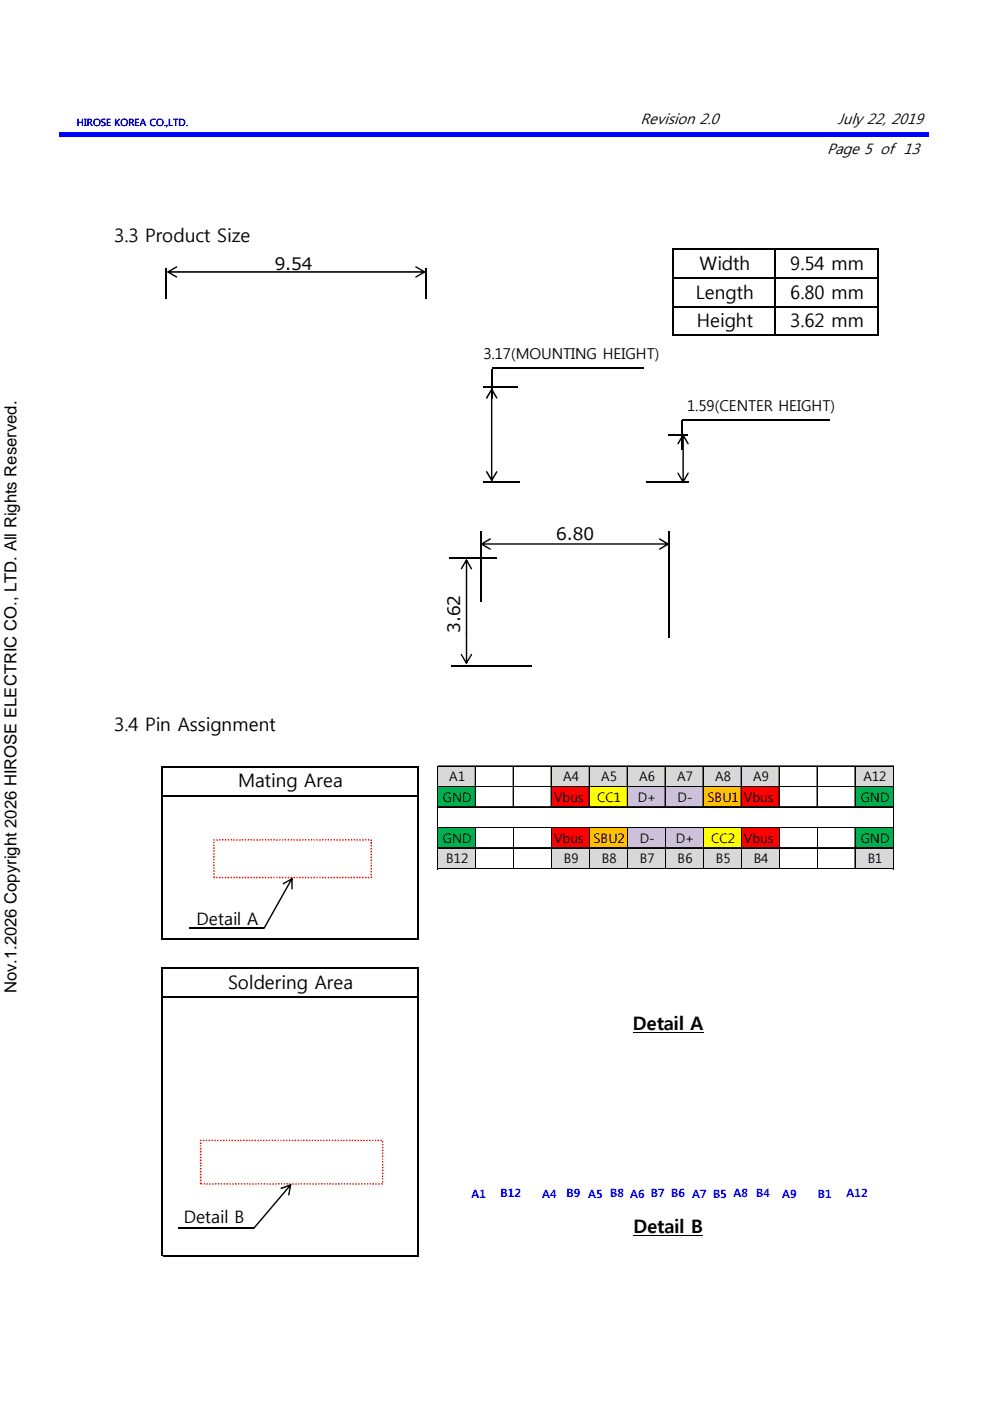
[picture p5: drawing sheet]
<svg xmlns="http://www.w3.org/2000/svg" width="210mm" height="297mm" viewBox="0 0 210 297" stroke-linecap="round" stroke-linejoin="round" font-family="sans-serif">
<path d="M142.7 52.7v18.5M164.4 53v18.2M186.1 53v18.2" fill="none" stroke="#000" stroke-width=".3"/>
<path d="M12.7 28h184.2v.9h-184.2z" fill="#00f"/>
<g fill="none" stroke="#000" stroke-width=".3">
<path d="M35.3 57v6.4M90.3 57v6.4M142.9 52.8h43.3M142.9 58.9h43.3M104.3 78.3v6.2M104.3 78h32.2M142.9 65h43.3M142.9 71.1h43.3M102.5 82.1h7.4M141.6 92.2h4.2M144.7 89.2v6.2M95.2 118.2h10.2"/>
<path d="M102.1 112.7v14.9M137 102.2h9.1M34.4 162.4v36.9M34.5 162.6h54.2M34.5 168.7h54.2M88.5 162.7v36.6M34.5 199.2h54.2M34.4 205.1v61.3M34.5 205.3h54.2M34.5 211.3h54.2M88.5 205.4v61M34.5 266.2h54.2"/>
</g>
<g fill="#000">
<path d="M35.6 57.5h54.4v.3h-54.4zM35.3 57.7l2-1.2h.2v.2l-1.8 1.1v-.3l1.8 1.1v.3zM88.1 56.5h.2l2 1.2-2.1 1.2-.1-.3 1.9-1.1v.3l-1.9-1.1z"/>
<path d="M102.1 115.2h39.6v.3h-39.6zM101.8 115.4l2-1.3 .3 .1-.1 .2-1.8 1.1v-.3l1.8 1.1v.2zM139.8 114.1l2.2 1.3-2.2 1.1v-.2l1.8-1.1v.3l-1.8-1.1z"/>
<path d="M104.1 82.5h.3v19.4h-.3zM104.3 82.3l1.2 2.1-.3 .1-1.1-1.9h.3l-1.1 1.9h-.2l-.1-.2zM103 100l.3-.1 1.1 1.9h-.3l1.1-1.9 .3 .1-1.2 2.1z"/>
<path d="M144.7 92.2h.3v9.9h-.3zM144.8 91.9l1.2 2.1v.2l-.2-.1-1.1-1.8h.2l-1 1.8h-.3zM143.7 100.2l.2 .1 1 1.8h-.2l1.1-1.8h.2l-1.2 2.2-1.2-2.1z"/>
<path d="M98.8 118.7h.3v15.6h-.3zM98.9 118.4l1.2 2.2h-.3l-1-1.8h.2l-1 1.8-.3 .1v-.2zM97.7 134.3h2.4z"/>
</g>
<path d="M144.7 89h31.3M102.5 102.2h7.7M141.9 112.6v21.7" fill="none" stroke="#000" stroke-width=".34"/>
<path d="M45.2 185.8h.3v.3h-.3zM45.2 185.1h.3v.4h-.3zM45.2 184.5h.3v.3h-.3zM45.2 183.9h.3v.3h-.3zM45.2 183.3h.3v.3h-.3zM45.2 182.7h.3v.3h-.3zM45.2 182.1h.3v.3h-.3zM45.2 181.5h.3v.3h-.3zM45.2 180.9h.3v.3h-.3zM45.2 180.3h.3v.3h-.3zM45.2 179.7h.3v.3h-.3zM45.2 179.1h.3v.3h-.3zM45.2 178.5h.3v.3h-.3zM45.2 178l.4-.1v.3h-.3l.2-.1v.1h-.3zM45.8 177.9h.3v.3h-.3zM46.4 177.9h.3v.3h-.3zM47.1 177.9h.3v.3h-.3zM47.7 177.9h.3v.3h-.3zM48.3 177.9h.3v.3h-.3zM48.9 177.9h.3v.3h-.3zM49.5 177.9h.3v.3h-.3zM50.1 177.9h.3v.3h-.3zM50.7 177.9h.3v.3h-.3zM51.3 177.9h.3v.3h-.3zM51.9 177.9h.3v.3h-.3zM52.5 177.9h.3v.3h-.3zM53.1 177.9h.3v.3h-.3zM53.7 177.9h.3v.3h-.3zM54.4 177.9h.3v.3h-.3zM54.9 177.9h.3v.3h-.3zM55.5 177.9h.3v.3h-.3zM56.2 177.9h.3v.3h-.3zM56.8 177.9h.3v.3h-.3zM57.4 177.9h.3v.3h-.3zM58 177.9h.3v.3h-.3zM58.6 177.9h.3v.3h-.3zM59.2 177.9h.3v.3h-.3zM59.8 177.9h.3v.3h-.3zM60.4 177.9h.3v.3h-.3zM61 177.9h.3v.3h-.3zM61.6 177.9h.3v.3h-.3zM62.2 177.9h.3v.3h-.3zM62.8 177.9h.3v.3h-.3zM63.5 177.9h.3v.3h-.3zM64.1 177.9h.2v.3h-.2zM64.6 177.9h.3v.3h-.3zM65.3 177.9h.3v.3h-.3zM65.9 177.9h.3v.3h-.3zM66.5 177.9h.3v.3h-.3zM67.1 177.9h.3v.3h-.3zM67.7 177.9h.3v.3h-.3zM68.3 177.9h.3v.3h-.3zM68.9 177.9h.3v.3h-.3zM69.5 177.9h.3v.3h-.3zM70.1 177.9h.3v.3h-.3zM70.7 177.9h.3v.3h-.3zM71.3 177.9h.3v.3h-.3zM71.9 177.9h.3v.3h-.3zM72.6 177.9h.3v.3h-.3zM73.2 177.9h.2v.3h-.2zM73.7 177.9h.3v.3h-.3zM74.4 177.9h.3v.3h-.3zM75 177.9h.3v.3h-.3zM75.6 177.9h.3v.3h-.3zM76.2 177.9h.3v.3h-.3zM76.8 177.9h.3v.3h-.3zM77.4 177.9h.3v.3h-.3zM78 177.9h.3v.3h-.3zM78.6 177.9l.2 .1 .1 .3h-.3v-.2l.1 .1zM78.6 178.6h.3v.3h-.3zM78.6 179.2h.3v.3h-.3zM78.6 179.8h.3v.3h-.3zM78.6 180.4h.3v.3h-.3zM78.6 181h.3v.3h-.3zM78.6 181.6h.3v.3h-.3zM78.6 182.2h.3v.3h-.3zM78.6 182.8h.3v.3h-.3zM78.6 183.4h.3v.3h-.3zM78.6 184h.3v.4h-.3zM78.6 184.7h.3v.3h-.3zM78.6 185.3h.3v.2h-.3zM78.6 185.8h.3l-.1 .4h-.2l.1-.3-.1 .2zM78 185.9h.3v.3h-.3zM77.4 185.9h.3v.3h-.3zM76.8 185.9h.3v.3h-.3zM76.2 185.9h.3v.3h-.3zM75.6 185.9h.3v.3h-.3zM75 185.9h.3v.3h-.3zM74.3 185.9h.3v.3h-.3zM73.7 185.9h.3v.3h-.3zM73.2 185.9h.2v.3h-.2zM72.5 185.9h.3v.3h-.3zM71.9 185.9h.3v.3h-.3zM71.3 185.9h.3v.3h-.3zM70.7 185.9h.3v.3h-.3zM70.1 185.9h.3v.3h-.3zM69.5 185.9h.3v.3h-.3zM68.9 185.9h.3v.3h-.3zM68.3 185.9h.3v.3h-.3zM67.7 185.9h.3v.3h-.3zM67.1 185.9h.3v.3h-.3zM66.5 185.9h.3v.3h-.3zM65.9 185.9h.3v.3h-.3zM65.2 185.9h.3v.3h-.3zM64.6 185.9h.3v.3h-.3zM64.1 185.9h.2v.3h-.2zM63.4 185.9h.3v.3h-.3zM62.8 185.9h.3v.3h-.3zM62.2 185.9h.3v.3h-.3zM61.6 185.9h.3v.3h-.3zM61 185.9h.3v.3h-.3zM60.4 185.9h.3v.3h-.3zM59.8 185.9h.3v.3h-.3zM59.2 185.9h.3v.3h-.3zM58.6 185.9h.3v.3h-.3zM58 185.9h.3v.3h-.3zM57.4 185.9h.3v.3h-.3zM56.8 185.9h.3v.3h-.3zM56.1 185.9h.3v.3h-.3zM55.5 185.9h.3v.3h-.3zM54.9 185.9h.3v.3h-.3zM54.3 185.9h.3v.3h-.3zM53.7 185.9h.3v.3h-.3zM53.1 185.9h.3v.3h-.3zM52.5 185.9h.3v.3h-.3zM51.9 185.9h.3v.3h-.3zM51.3 185.9h.3v.3h-.3zM50.7 185.9h.3v.3h-.3zM50.1 185.9h.3v.3h-.3zM49.5 185.9h.3v.3h-.3zM48.9 185.9h.2v.3h-.2zM48.3 185.9h.3v.3h-.3zM47.7 185.9h.3v.3h-.3zM47 185.9h.3v.3h-.3zM46.4 185.9h.3v.3h-.3zM45.8 185.9h.3v.3h-.3zM45.3 185.9h.2v.3h-.2z" fill="#f00"/>
<path d="M61.8 186.2l.2 .2-5.9 10.5-.3-.1zM60 187.2l2.1-1.1-.1 2.4-.2-.1v-2.1l.2 .1-1.8 1.1h-.3z" fill="#000"/>
<path d="M40.1 196.8h15.9" fill="none" stroke="#000" stroke-width=".3"/>
<path d="M42.4 250.7h.3v.3h-.3zM42.4 250.1h.3v.3h-.3zM42.4 249.5h.3v.3h-.3zM42.4 248.9h.3v.3h-.3zM42.4 248.3h.3v.3h-.3zM42.4 247.6h.3v.4h-.3zM42.4 247.1h.3v.3h-.3zM42.4 246.5h.3v.3h-.3zM42.4 245.8h.3v.4h-.3zM42.4 245.2h.3v.3h-.3zM42.4 244.6h.3v.3h-.3zM42.4 244h.3v.3h-.3zM42.4 243.4h.3v.3h-.3zM42.4 242.8h.3v.3h-.3zM42.4 242.2h.3v.3h-.3zM42.4 241.7l.3-.1v.3h-.2l.2-.1-.3 .1zM43.1 241.6h.2v.3h-.2zM43.6 241.6h.3v.3h-.3zM44.2 241.6h.3v.3h-.3zM44.9 241.6h.3v.3h-.3zM45.5 241.6h.3v.3h-.3zM46.1 241.6h.3v.3h-.3zM46.7 241.6h.3v.3h-.3zM47.3 241.6h.3v.3h-.3zM47.9 241.6h.3v.3h-.3zM48.5 241.6h.3v.3h-.3zM49.1 241.6h.3v.3h-.3zM49.7 241.6h.3v.3h-.3zM50.3 241.6h.3v.3h-.3zM50.9 241.6h.3v.3h-.3zM51.5 241.6h.3v.3h-.3zM52.2 241.6h.3v.3h-.3zM52.7 241.6h.3v.3h-.3zM53.3 241.6h.3v.3h-.3zM54 241.6h.3v.3h-.3zM54.6 241.6h.3v.3h-.3zM55.2 241.6h.3v.3h-.3zM55.8 241.6h.3v.3h-.3zM56.4 241.6h.3v.3h-.3zM57 241.6h.3v.3h-.3zM57.6 241.6h.3v.3h-.3zM58.2 241.6h.3v.3h-.3zM58.8 241.6h.3v.3h-.3zM59.4 241.6h.3v.3h-.3zM60 241.6h.3v.3h-.3zM60.6 241.6h.3v.3h-.3zM61.3 241.6h.3v.3h-.3zM61.8 241.6h.3v.3h-.3zM62.4 241.6h.3v.3h-.3zM63.1 241.6h.3v.3h-.3zM63.7 241.6h.3v.3h-.3zM64.3 241.6h.3v.3h-.3zM64.9 241.6h.3v.3h-.3zM65.5 241.6h.3v.3h-.3zM66.1 241.6h.3v.3h-.3zM66.7 241.6h.3v.3h-.3zM67.3 241.6h.3v.3h-.3zM67.9 241.6h.3v.3h-.3zM68.5 241.6h.3v.3h-.3zM69.1 241.6h.3v.3h-.3zM69.7 241.6h.3v.3h-.3zM70.4 241.6h.3v.3h-.3zM71 241.6h.2v.3h-.2zM71.5 241.6h.3v.3h-.3zM72.2 241.6h.3v.3h-.3zM72.8 241.6h.3v.3h-.3zM73.4 241.6h.3v.3h-.3zM74 241.6h.3v.3h-.3zM74.6 241.6h.3v.3h-.3zM75.2 241.6h.3v.3h-.3zM75.8 241.6h.3v.3h-.3zM76.4 241.6h.3v.3h-.3zM77 241.6h.3v.3h-.3zM77.6 241.6h.3v.3h-.3zM78.2 241.6h.3v.3h-.3zM78.8 241.6h.3v.3h-.3zM79.5 241.6h.3v.3h-.3zM80.1 241.6h.2v.3h-.2zM80.6 241.6h.3v.3h-.3zM81 241.9h.3v.3h-.3zM81 242.5h.3v.3h-.3zM81 243.2h.3v.3h-.3zM81 243.8h.3v.3h-.3zM81 244.3h.3v.3h-.3zM81 245h.3v.3h-.3zM81 245.6h.3v.3h-.3zM81 246.2h.3v.3h-.3zM81 246.8h.3v.3h-.3zM81 247.4h.3v.3h-.3zM81 248h.3v.3h-.3zM81 248.6h.3v.3h-.3zM81 249.2h.3v.3h-.3zM81 249.8h.3v.3h-.3zM81 250.4h.3v.3h-.3zM80.8 250.9h.3v.3h-.3zM80.2 250.9h.3v.3h-.3zM79.6 250.9h.3v.3h-.3zM79 250.9h.3v.3h-.3zM78.4 250.9h.3v.3h-.3zM77.8 250.9h.3v.3h-.3zM77.1 250.9h.4v.3h-.4zM76.5 250.9h.3v.3h-.3zM75.9 250.9h.3v.3h-.3zM75.3 250.9h.3v.3h-.3zM74.7 250.9h.3v.3h-.3zM74.1 250.9h.3v.3h-.3zM73.5 250.9h.3v.3h-.3zM72.9 250.9h.3v.3h-.3zM72.3 250.9h.3v.3h-.3zM71.7 250.9h.3v.3h-.3zM71.1 250.9h.3v.3h-.3zM70.5 250.9h.3v.3h-.3zM69.8 250.9h.4v.3h-.4zM69.3 250.9h.3v.3h-.3zM68.7 250.9h.3v.3h-.3zM68 250.9h.4v.3h-.4zM67.4 250.9h.3v.3h-.3zM66.8 250.9h.3v.3h-.3zM66.2 250.9h.3v.3h-.3zM65.6 250.9h.3v.3h-.3zM65 250.9h.3v.3h-.3zM64.4 250.9h.3v.3h-.3zM63.8 250.9h.3v.3h-.3zM63.2 250.9h.3v.3h-.3zM62.6 250.9h.3v.3h-.3zM62 250.9h.3v.3h-.3zM61.4 250.9h.3v.3h-.3zM60.7 250.9h.4v.3h-.4zM60.2 250.9h.3v.3h-.3zM59.6 250.9h.3v.3h-.3zM58.9 250.9h.4v.3h-.4zM58.3 250.9h.3v.3h-.3zM57.7 250.9h.3v.3h-.3zM57.1 250.9h.3v.3h-.3zM56.5 250.9h.3v.3h-.3zM55.9 250.9h.3v.3h-.3zM55.3 250.9h.3v.3h-.3zM54.7 250.9h.3v.3h-.3zM54.1 250.9h.3v.3h-.3zM53.5 250.9h.3v.3h-.3zM52.9 250.9h.3v.3h-.3zM52.3 250.9h.3v.3h-.3zM51.6 250.9h.4v.3h-.4zM51.1 250.9h.3v.3h-.3zM50.5 250.9h.3v.3h-.3zM49.8 250.9h.4v.3h-.4zM49.2 250.9h.3v.3h-.3zM48.6 250.9h.3v.3h-.3zM48 250.9h.3v.3h-.3zM47.4 250.9h.3v.3h-.3zM46.8 250.9h.3v.3h-.3zM46.2 250.9h.3v.3h-.3zM45.6 250.9h.3v.3h-.3zM45 250.9h.3v.3h-.3zM44.4 250.9h.3v.3h-.3zM43.8 250.9h.3v.3h-.3zM43.2 250.9h.3v.3h-.3zM42.5 250.9h.4v.3h-.4z" fill="#f00"/>
<path d="M61.5 251.1l.2 .2-7.8 9.3-.2-.3zM59.5 251.9l2.3-.9-.5 2.4-.2-.1 .4-2.1 .2 .2-2 .7z" fill="#000"/>
<path d="M37.8 260.5h16" fill="none" stroke="#000" stroke-width=".3"/>
<path d="M134.2 218.9h15" fill="none" stroke="#000" stroke-width=".21"/>
<path d="M130.9 255.9h21.5v7.5h-21.5z" fill-rule="evenodd" fill="#fff"/>
<path d="M134.3 261.9h14.8" fill="none" stroke="#000" stroke-width=".21"/>
<g fill="#000">
<path d="M141.7 134.2h.3v1h-.3z"/>
<path d="M98.8 134.2h.3v6.4h-.3zM97.7 134.2h2.4zM97.7 138.6l.3 .1 1 1.8h-.2l1-1.8h.3l-1.2 2.2-1.2-2z"/>
</g>
<path d="M95.7 141.2h17" fill="none" stroke="#000" stroke-width=".34"/>
<g fill="#d8d8d8">
<path d="M92.9 162.6h8v4.2h-8z"/>
<path d="M117 162.6h48.3v4.2h-48.3z"/>
<path d="M181.4 162.6h8.1v4.2h-8.1z"/>
</g>
<path d="M92.9 166.8h8v4.4h-8z" fill="#00b050"/>
<path d="M100.9 166.8h16.1v4.4h-16.1z" fill="#fff"/>
<path d="M117 166.8h8.1v4.4h-8.1z" fill="#f00"/>
<path d="M125.1 166.8h8v4.4h-8z" fill="#ff0"/>
<path d="M133.1 166.8h16.1v4.4h-16.1z" fill="#ccc0da"/>
<path d="M149.2 166.8h8.1v4.4h-8.1z" fill="#ffc000"/>
<path d="M157.3 166.8h8v4.4h-8z" fill="#f00"/>
<path d="M165.3 166.8h16.1v4.4h-16.1z" fill="#fff"/>
<g fill="#00b050">
<path d="M181.4 166.8h8.1v4.4h-8.1z"/>
<path d="M92.9 175.5h8v4.4h-8z"/>
</g>
<path d="M100.9 175.5h16.1v4.4h-16.1z" fill="#fff"/>
<path d="M117 175.5h8.1v4.4h-8.1z" fill="#f00"/>
<path d="M125.1 175.5h8v4.4h-8z" fill="#ffc000"/>
<path d="M133.1 175.5h16.1v4.4h-16.1z" fill="#ccc0da"/>
<path d="M149.2 175.5h8.1v4.4h-8.1z" fill="#ff0"/>
<path d="M157.3 175.5h8v4.4h-8z" fill="#f00"/>
<path d="M165.3 175.5h16.1v4.4h-16.1z" fill="#fff"/>
<path d="M181.4 175.5h8.1v4.4h-8.1z" fill="#00b050"/>
<g fill="#d8d8d8">
<path d="M92.9 179.8h8v4.4h-8z"/>
<path d="M117 179.8h48.3v4.4h-48.3z"/>
<path d="M181.4 179.8h8.1v4.4h-8.1z"/>
</g>
<g fill="none" stroke="#000" stroke-width=".21">
<path d="M92.7 162.4v21.8M92.8 162.4v21.9M92.9 162.4h96.7M92.9 166.7h96.7M92.9 171h96.7M92.9 175.4h96.7M92.9 179.7h96.7M92.9 162.5h96.7M92.9 166.8h96.7M92.9 171.2h96.7M92.9 175.5h96.7M92.9 179.9h96.7"/>
<path d="M100.8 162.6v8.6M100.8 175.6v8.6M100.9 162.6v8.7M100.9 175.6v8.7M108.8 162.6v8.6M108.8 175.6v8.6M108.9 162.6v8.7M108.9 175.6v8.7M116.8 162.6v8.6M116.8 175.6v8.6M117 162.6v8.7M117 175.6v8.7"/>
<path d="M124.9 162.6v8.6M124.9 175.6v8.6M125 162.6v8.7M125 175.6v8.7M133 162.6v8.6M133 175.6v8.6M133.1 162.6v8.7M133.1 175.6v8.7M141 162.6v8.6M141 175.6v8.6M141.1 162.6v8.7M141.1 175.6v8.7"/>
<path d="M149.1 162.6v8.6M149.1 175.6v8.6M149.2 162.6v8.7M149.2 175.6v8.7M157.1 162.6v8.6M157.1 175.6v8.6M157.2 162.6v8.7M157.2 175.6v8.7M165.2 162.6v8.6M165.2 175.6v8.6M165.3 162.6v8.7M165.3 175.6v8.7"/>
<path d="M173.2 162.6v8.6M173.2 175.6v8.6M173.4 162.6v8.7M173.4 175.6v8.7M181.3 162.6v8.6M181.3 175.6v8.6M181.4 162.6v8.7M181.4 175.6v8.7M189.4 162.6v21.6M189.5 162.6v21.7M92.9 184.1h96.7M92.9 184.2h96.7"/>
</g>
<g font-size="3.9">
<text x="24.2" y="51.2">3.3 Product Size</text>
<text x="148.3" y="57.2">Width</text>
<text x="167.6" y="57.2">9.54 mm</text>
<text x="147.5" y="63.3">Length</text>
<text x="167.6" y="63.3">6.80 mm</text>
<text x="147.7" y="69.4">Height</text>
<text x="167.6" y="69.4">3.62 mm</text>
<text x="24.2" y="154.9">3.4 Pin Assignment</text>
<text x="50.5" y="167">Mating Area</text>
<text x="48.3" y="209.6">Soldering Area</text>
<text x="134.2" y="218.4">Detail A</text>
<text x="134.3" y="261.4">Detail B</text>
</g>
<g font-size="3.6">
<text x="58.3" y="57.2">9.54</text>
<text x="117.9" y="114.4">6.80</text>
<text x="97.6" y="134.2" transform="rotate(-90 97.6 134.2)">3.62</text>
<text x="41.7" y="196">Detail A</text>
<text x="38.9" y="259.2">Detail B</text>
</g>
<text font-size="3.5" x="3.5" y="210.6" transform="rotate(-90 3.5 210.6)">Nov.1.2026 Copyright 2026 HIROSE ELECTRIC CO., LTD. All Rights Reserved.</text>
<g font-size="3.2">
<text x="135.8" y="26.4">Revision 2.0</text>
<text x="177.6" y="26.4">July 22, 2019</text>
<text x="175.3" y="32.6">Page 5 of 13</text>
<text x="102.5" y="76.2">3.17(MOUNTING HEIGHT)</text>
<text x="145.7" y="87.1">1.59(CENTER HEIGHT)</text>
</g>
<g font-size="2.8">
<text x="95.3" y="165.6">A1</text>
<text x="119.4" y="165.6">A4</text>
<text x="127.5" y="165.6">A5</text>
<text x="135.6" y="165.6">A6</text>
<text x="143.6" y="165.6">A7</text>
<text x="151.6" y="165.6">A8</text>
<text x="159.7" y="165.6">A9</text>
<text x="183.1" y="165.6">A12</text>
<text x="93.9" y="170">GND</text>
<text x="117.5" y="170">Vbus</text>
<text x="126.6" y="170">CC1</text>
<text x="135.2" y="170">D+</text>
<text x="143.7" y="170">D-</text>
<text x="150" y="170">SBU1 Vbus</text>
<text x="182.5" y="170">GND</text>
<text x="93.9" y="178.6">GND</text>
<text x="117.5" y="178.6">Vbus</text>
<text x="125.8" y="178.6">SBU2</text>
<text x="135.6" y="178.6">D-</text>
<text x="143.3" y="178.6">D+</text>
<text x="150.7" y="178.6">CC2 Vbus</text>
<text x="182.5" y="178.6">GND</text>
<text x="94.6" y="183">B12</text>
<text x="119.5" y="183">B9</text>
<text x="127.6" y="183">B8</text>
<text x="135.6" y="183">B7</text>
<text x="143.7" y="183">B6</text>
<text x="151.8" y="183">B5</text>
<text x="159.8" y="183">B4</text>
<text x="184" y="183">B1</text>
</g>
<g font-size="2.4" fill="#00f">
<text x="100" y="254">A1</text>
<text x="106.1" y="253.7">B12</text>
<text x="115" y="254">A4</text>
<text x="120.1" y="253.7">B9 A5 B8 A6 B7 B6 A7 B5 A8</text>
<text x="160.4" y="253.7">B4</text>
<text x="165.9" y="254">A9</text>
<text x="173.4" y="254">B1</text>
<text x="179.5" y="253.7">A12</text>
</g>
<text font-size="2.1" fill="#00c" x="16.3" y="26.8">HIROSE KOREA CO.,LTD.</text>
</svg>
